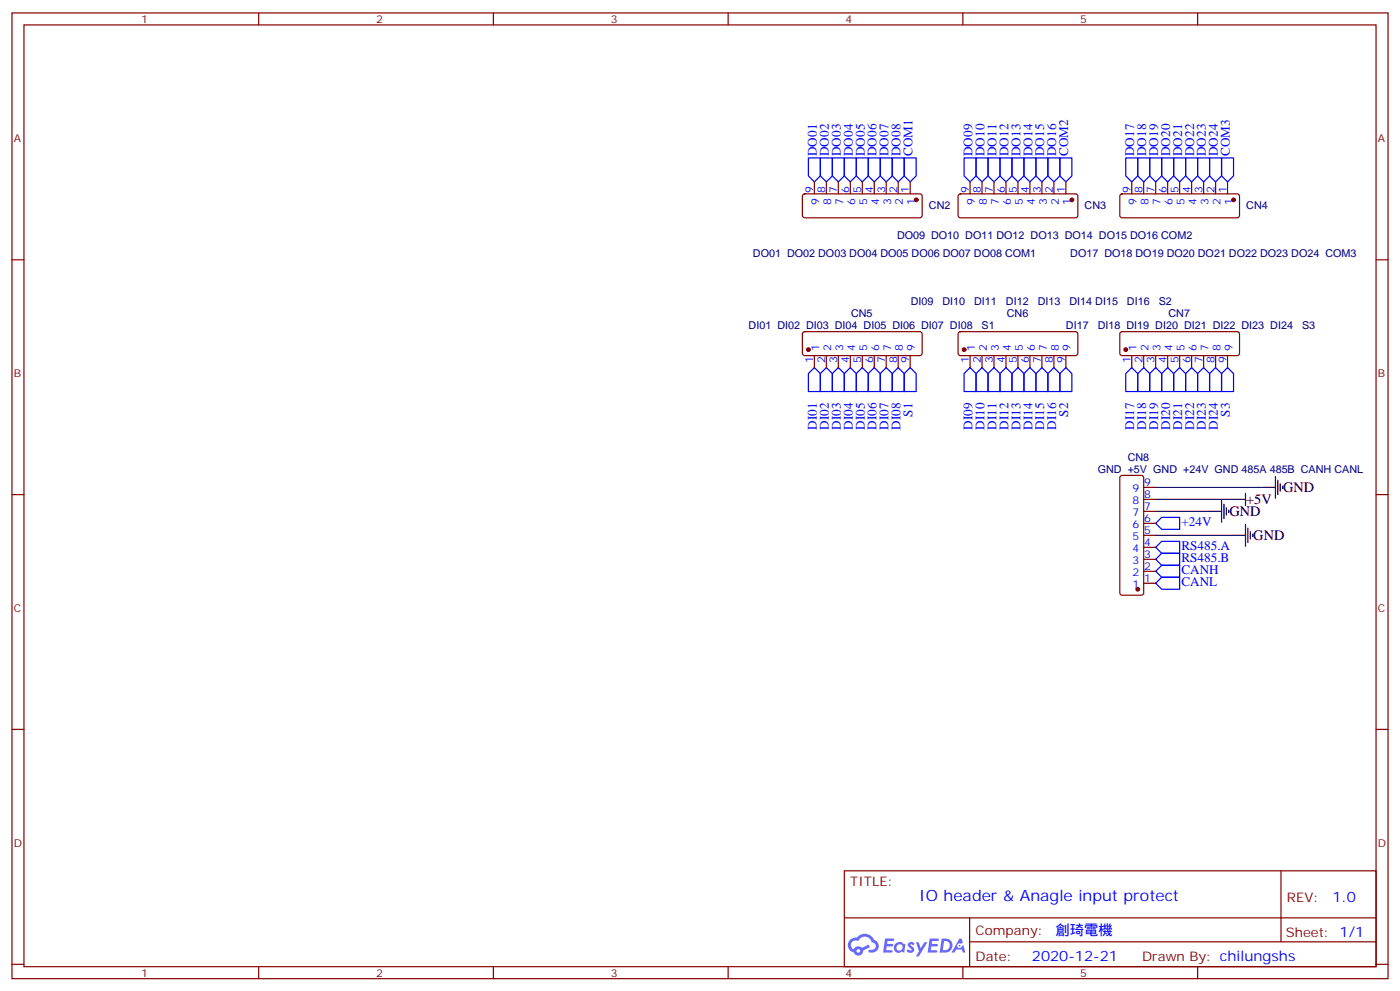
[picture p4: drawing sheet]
<svg xmlns="http://www.w3.org/2000/svg" width="412mm" height="292mm" viewBox="0 0 412 292" stroke-linecap="round" stroke-linejoin="round" font-family="sans-serif">
<g fill="none" stroke="#870000" stroke-width=".35">
<path d="M3.5 3.8h405.4v284.3h-405.4zM7.1 7.3h398.2v277.3h-398.2zM76.2 3.8v3.5M145.3 3.8v3.5M214.5 3.8v3.5M283.6 3.8v3.5M352.8 3.8v3.5M3.5 76.5h3.6M405.3 76.5h3.6M3.5 145.6h3.6M405.3 145.6h3.6M3.5 214.8h3.6"/>
<path d="M405.3 214.8h3.6M248.7 256.4h156.6v28.2h-156.6zM377.3 256.4v20.9M248.7 270.2h156.5M285.6 277.3h119.6M285.6 270.2v14.2M3.5 283.9h3.6M76.2 284.6v3.5M145.3 284.6v3.5M214.5 284.6v3.5M283.6 284.6v3.5M352.8 284.6v3.5"/>
<path d="M405.3 283.9h3.6"/>
</g>
<g fill="#5487ff">
<path d="M267.7 277.6a1.22 1.22 0 0 1 1.7 .2l-.4 .6a.47 .47 0 0 0-.3-.4 .47 .47 0 0 0-.5 .2l.1 .2a1.14 1.14 0 0 1 .8 1.8 1.14 1.14 0 0 1-1.9 0l-.2-.2 .5-.6 .7 .5a.29 .29 0 0 0 .3-.3 .29 .29 0 0 0-.2-.3 1.04 1.04 0 0 1-.6-1.7z"/>
<path d="M260.7 276.3h2.4l.3 .2-.2 .5-1.8 .1-.1 .8h1.5l.3 .4-.3 .4h-1.6l-.2 1.1h1.7l.2 .3-.2 .3-2.6 .1z"/>
<path d="M273.8 276.3h2.4l.3 .2-.1 .5-1.8 .1-.2 .8h1.6l.3 .4-.4 .4h-1.6l-.1 1.1h1.7l.2 .3-.2 .3-2.6 .1z"/>
<path d="M282.6 276.3h.7l.3 1.3-.6 .3a.69 .69 0 0 0-1 .3 .69 .69 0 0 0 .4 .9 .69 .69 0 0 0 .9-.6l.5-.2 .6 2.2h-.8l-.2-.9h-1.8l-.5 .9h-.8z"/>
<path d="M269.8 277.4h.8l.6 1.8 1.1-1.8h.9l-2.6 4.2h-.8l.9-1.5z"/>
<path d="M277.4 276.3l-.6 4.2h1.3a2.11 2.11 0 0 0 2.5-2.1 2.11 2.11 0 0 0-2.5-2.1zM278.1 277.1a1.39 1.39 0 0 1 1.7 1.4 1.39 1.39 0 0 1-1.8 1.3h-.3z"/>
<path d="M263.7 277.9a1.54 1.54 0 0 0-.1 2.2 1.54 1.54 0 0 0 2.2 .1l.6 .3 .3-2.3-.2-.3h-.4a1.49 1.49 0 0 0-2.4 0zM264 278.9a.94 .94 0 0 1 1.8 0 .94 .94 0 0 1-1.8 0z"/>
<path d="M250.4 276.7a2.18 2.18 0 0 0 1.1 3.7 1.44 1.44 0 0 0 1.6 .9 1.44 1.44 0 0 0 1.2-1.4l2-1.1-.5-.7-1.9 1a1.47 1.47 0 0 0-2.4 .4 1.39 1.39 0 0 1-.7-1.9 1.39 1.39 0 0 1 2-.5 2.12 2.12 0 0 1 2.2-1.3 2.12 2.12 0 0 1 1.9 1.7 1.14 1.14 0 0 1 1.1 1.4 1.14 1.14 0 0 1-1.7 .7 .43 .43 0 0 0-.5 .4 .43 .43 0 0 0 .4 .5 1.98 1.98 0 0 0 2.5-1.2 1.98 1.98 0 0 0-1.2-2.6 3.1 3.1 0 0 0-5.3-.6l-.9 .1zM252.3 280a.55 .55 0 0 1 1.1 0 .55 .55 0 0 1-1.1 0z"/>
<circle cx="282.6" cy="278.4" r=".26"/>
</g>
<g fill="none" stroke="#00f" stroke-width=".35">
<path d="M238.1 46.5h3.6v5.3l-1.8 1.8-1.8-1.8zM241.7 46.5h3.5v5.3l-1.8 1.8-1.7-1.8zM245.2 46.5h3.5v5.3l-1.8 1.8-1.7-1.8zM248.7 46.5h3.5v5.3l-1.7 1.8-1.8-1.8zM252.2 46.5h3.6v5.3l-1.8 1.8-1.8-1.8zM255.8 46.5h3.5v5.3l-1.8 1.8-1.7-1.8zM259.3 46.5h3.5v5.3l-1.7 1.8-1.8-1.8zM262.8 46.5h3.5v5.3l-1.7 1.8-1.8-1.8zM266.3 46.5h3.6v5.3l-1.8 1.8-1.8-1.8zM284 46.5h3.5v5.3l-1.7 1.8-1.8-1.8zM287.5 46.5h3.5v5.3l-1.7 1.8-1.8-1.8zM291 46.5h3.6v5.3l-1.8 1.8-1.8-1.8z"/>
<path d="M294.6 46.5h3.5v5.3l-1.8 1.8-1.7-1.8zM298.1 46.5h3.5v5.3l-1.7 1.8-1.8-1.8zM301.6 46.5h3.6v5.3l-1.8 1.8-1.8-1.8zM305.2 46.5h3.5v5.3l-1.8 1.8-1.7-1.8zM308.7 46.5h3.5v5.3l-1.8 1.8-1.7-1.8zM312.2 46.5h3.5v5.3l-1.7 1.8-1.8-1.8zM331.6 46.5h3.5v5.3l-1.7 1.8-1.8-1.8zM335.1 46.5h3.6v5.3l-1.8 1.8-1.8-1.8zM338.7 46.5h3.5v5.3l-1.8 1.8-1.7-1.8zM342.2 46.5h3.5v5.3l-1.7 1.8-1.8-1.8zM345.7 46.5h3.5v5.3l-1.7 1.8-1.8-1.8zM349.2 46.5h3.6v5.3l-1.8 1.8-1.8-1.8z"/>
<path d="M352.8 46.5h3.5v5.3l-1.8 1.8-1.7-1.8zM356.3 46.5h3.5v5.3l-1.7 1.8-1.8-1.8zM359.8 46.5h3.6v5.3l-1.8 1.8-1.8-1.8zM239.9 108.2l1.8 1.8v5.3h-3.6v-5.3zM241.7 110l1.7-1.8 1.8 1.8v5.3h-3.5zM246.9 108.2l1.8 1.8v5.3h-3.5v-5.3zM248.7 110l1.8-1.8 1.7 1.8v5.3h-3.5zM254 108.2l1.8 1.8v5.3h-3.6v-5.3zM255.8 110l1.7-1.8 1.8 1.8v5.3h-3.5zM259.3 110l1.8-1.8 1.7 1.8v5.3h-3.5zM262.8 110l1.8-1.8 1.7 1.8v5.3h-3.5zM266.3 110l1.8-1.8 1.8 1.8v5.3h-3.6z"/>
<path d="M284 110l1.8-1.8 1.7 1.8v5.3h-3.5zM287.5 110l1.8-1.8 1.7 1.8v5.3h-3.5zM291 110l1.8-1.8 1.8 1.8v5.3h-3.6zM294.6 110l1.7-1.8 1.8 1.8v5.3h-3.5zM298.1 110l1.8-1.8 1.7 1.8v5.3h-3.5zM303.4 108.2l1.8 1.8v5.3h-3.6v-5.3zM305.2 110l1.7-1.8 1.8 1.8v5.3h-3.5zM310.4 108.2l1.8 1.8v5.3h-3.5v-5.3zM312.2 110l1.8-1.8 1.7 1.8v5.3h-3.5zM333.4 108.2l1.7 1.8v5.3h-3.5v-5.3zM335.1 110l1.8-1.8 1.8 1.8v5.3h-3.6zM338.7 110l1.7-1.8 1.8 1.8v5.3h-3.5z"/>
<path d="M342.2 110l1.8-1.8 1.7 1.8v5.3h-3.5zM345.7 110l1.8-1.8 1.7 1.8v5.3h-3.5zM349.2 110l1.8-1.8 1.8 1.8v5.3h-3.6zM352.8 110l1.7-1.8 1.8 1.8v5.3h-3.5zM358.1 108.2l1.7 1.8v5.3h-3.5v-5.3zM359.8 110l1.8-1.8 1.8 1.8v5.3h-3.6zM340.4 154.1l1.8-1.8h5.3v3.6h-5.3zM340.4 161.1l1.8-1.7h5.3v3.5h-5.3zM340.4 168.2l1.8-1.8h5.3v3.6h-5.3zM340.4 171.7l1.8-1.7h5.3v3.5h-5.3zM342.2 162.9h5.3v3.5h-5.3l-1.8-1.7z"/>
</g>
<g fill="none" stroke="#000" stroke-width=".35">
<path d="M356.3 150.6h3.5M359.8 147.4v6.3M360.5 148.4v4.3M361.2 149.5v2.1M361.9 150.2v.7M363.4 157.6h3.5M363.4 147h3.5M366.9 145.3v3.5M366.9 154.4v6.4M367.6 155.5v4.2M368.3 156.6v2.1M369 157.3v.7"/>
<path d="M372.2 143.5h3.5M375.7 140.3v6.4M376.4 141.4v4.2M377.1 142.5v2.1M377.8 143.2v.7"/>
</g>
<path d="M340.4 143.5h31.8M340.4 147h23M340.4 157.6h23M340.4 150.6h15.9" fill="none" stroke="#008700" stroke-width=".35"/>
<g fill="none" stroke="#870000" stroke-width=".35">
<path d="M236.6 57.3l.5-.2h33.8l.5 .2 .2 .5v5.6l-.2 .5-.5 .2h-33.8l-.5-.2-.2-.5v-5.6zM239.9 53.6v3.5M243.4 53.6v3.5M246.9 53.6v3.5M250.5 53.6v3.5M254 53.6v3.5M257.5 53.6v3.5M261.1 53.6v3.5M264.6 53.6v3.5M268.1 53.6v3.5M282.5 57.3l.4-.2h33.9l.5 .2 .2 .5v5.6l-.2 .5-.5 .2h-33.9l-.5-.2-.2-.5v-5.6zM285.8 53.6v3.5"/>
<path d="M289.3 53.6v3.5M292.8 53.6v3.5M296.3 53.6v3.5M299.9 53.6v3.5M303.4 53.6v3.5M306.9 53.6v3.5M310.4 53.6v3.5M314 53.6v3.5M330.1 57.3l.5-.2h33.8l.5 .2 .2 .5v5.6l-.2 .5-.5 .2h-33.8l-.5-.2-.3-.5v-5.6zM333.4 53.6v3.5M336.9 53.6v3.5M340.4 53.6v3.5"/>
<path d="M344 53.6v3.5M347.5 53.6v3.5M351 53.6v3.5M354.5 53.6v3.5M358.1 53.6v3.5M361.6 53.6v3.5M236.6 97.9l.5-.3h33.8l.5 .3 .2 .5v5.6l-.2 .5-.5 .2h-33.8l-.5-.2-.2-.5v-5.6zM282.5 97.9l.4-.3h33.9l.5 .3 .2 .5v5.6l-.2 .5-.5 .2h-33.9l-.5-.2-.2-.5v-5.6zM330.1 97.9l.5-.3h33.8l.5 .3 .2 .5v5.6l-.2 .5-.5 .2h-33.8l-.5-.2-.3-.5v-5.6zM239.9 104.7v3.5M243.4 104.7v3.5M246.9 104.7v3.5"/>
<path d="M250.5 104.7v3.5M254 104.7v3.5M257.5 104.7v3.5M261.1 104.7v3.5M264.6 104.7v3.5M268.1 104.7v3.5M285.8 104.7v3.5M289.3 104.7v3.5M292.8 104.7v3.5M296.3 104.7v3.5M299.9 104.7v3.5M303.4 104.7v3.5"/>
<path d="M306.9 104.7v3.5M310.4 104.7v3.5M314 104.7v3.5M333.4 104.7v3.5M336.9 104.7v3.5M340.4 104.7v3.5M344 104.7v3.5M347.5 104.7v3.5M351 104.7v3.5M354.5 104.7v3.5M358.1 104.7v3.5M361.6 104.7v3.5"/>
<path d="M330.1 140.2l.5-.2h5.6l.5 .2 .2 .5v33.9l-.2 .5-.5 .2h-5.6l-.5-.3-.3-.4v-33.9zM336.9 157.6h3.5M336.9 154.1h3.5M336.9 150.6h3.5M336.9 147h3.5M336.9 143.5h3.5M336.9 171.7h3.5M336.9 168.2h3.5M336.9 164.7h3.5M336.9 161.1h3.5"/>
</g>
<g fill="#870000" stroke="#870000" stroke-width=".35">
<circle cx="269.9" cy="58.8" r=".53"/>
<circle cx="315.7" cy="58.8" r=".53"/>
<circle cx="363.4" cy="58.8" r=".53"/>
<circle cx="238.1" cy="102.9" r=".53"/>
<circle cx="284" cy="102.9" r=".53"/>
<circle cx="331.6" cy="102.9" r=".53"/>
<circle cx="335.1" cy="173.5" r=".53"/>
</g>
<text font-size="4.6" fill="#00f" x="270.8" y="265.4">IO header &amp; Anagle input protect</text>
<g font-size="4.2">
<text x="367.1" y="148.4">+5V</text>
<text x="378" y="144.9">GND</text>
<text x="362.1" y="152">GND</text>
<text x="369.2" y="159">GND</text>
</g>
<g font-size="4.2" fill="#00f">
<text x="392.5" y="265.7">1.0</text>
<text x="310.9" y="275.2">創琦電機</text>
<text x="304" y="283">2020-12-21</text>
</g>
<g font-size="3.9" fill="#00f">
<text x="240.6" y="46" transform="rotate(-90 240.6 46)">DO01</text>
<text x="244.1" y="46" transform="rotate(-90 244.1 46)">DO02</text>
<text x="247.6" y="46" transform="rotate(-90 247.6 46)">DO03</text>
<text x="251.2" y="46" transform="rotate(-90 251.2 46)">DO04</text>
<text x="254.7" y="46" transform="rotate(-90 254.7 46)">DO05</text>
<text x="258.2" y="46" transform="rotate(-90 258.2 46)">DO06</text>
<text x="261.8" y="46" transform="rotate(-90 261.8 46)">DO07</text>
<text x="265.3" y="46" transform="rotate(-90 265.3 46)">DO08</text>
<text x="268.8" y="46" transform="rotate(-90 268.8 46)">COM1</text>
<text x="286.5" y="46" transform="rotate(-90 286.5 46)">DO09</text>
<text x="290" y="46" transform="rotate(-90 290 46)">DO10</text>
<text x="293.5" y="46" transform="rotate(-90 293.5 46)">DO11</text>
<text x="297" y="46" transform="rotate(-90 297 46)">DO12</text>
<text x="300.6" y="46" transform="rotate(-90 300.6 46)">DO13</text>
<text x="304.1" y="46" transform="rotate(-90 304.1 46)">DO14</text>
<text x="307.6" y="46" transform="rotate(-90 307.6 46)">DO15</text>
<text x="311.1" y="46" transform="rotate(-90 311.1 46)">DO16</text>
<text x="314.7" y="46" transform="rotate(-90 314.7 46)">COM2</text>
<text x="334.1" y="46" transform="rotate(-90 334.1 46)">DO17</text>
<text x="337.6" y="46" transform="rotate(-90 337.6 46)">DO18</text>
<text x="341.1" y="46" transform="rotate(-90 341.1 46)">DO19</text>
<text x="344.7" y="46" transform="rotate(-90 344.7 46)">DO20</text>
<text x="348.2" y="46" transform="rotate(-90 348.2 46)">DO21</text>
<text x="351.7" y="46" transform="rotate(-90 351.7 46)">DO22</text>
<text x="355.2" y="46" transform="rotate(-90 355.2 46)">DO23</text>
<text x="358.8" y="46" transform="rotate(-90 358.8 46)">DO24</text>
<text x="362.3" y="46" transform="rotate(-90 362.3 46)">COM3</text>
<text x="268.8" y="122.7" transform="rotate(-90 268.8 122.7)">S1</text>
<text x="314.7" y="122.7" transform="rotate(-90 314.7 122.7)">S2</text>
<text x="362.3" y="122.7" transform="rotate(-90 362.3 122.7)">S3</text>
<text x="240.6" y="126.6" transform="rotate(-90 240.6 126.6)">DI01</text>
<text x="244.1" y="126.6" transform="rotate(-90 244.1 126.6)">DI02</text>
<text x="247.6" y="126.6" transform="rotate(-90 247.6 126.6)">DI03</text>
<text x="251.2" y="126.6" transform="rotate(-90 251.2 126.6)">DI04</text>
<text x="254.7" y="126.6" transform="rotate(-90 254.7 126.6)">DI05</text>
<text x="258.2" y="126.6" transform="rotate(-90 258.2 126.6)">DI06</text>
<text x="261.8" y="126.6" transform="rotate(-90 261.8 126.6)">DI07</text>
<text x="265.3" y="126.6" transform="rotate(-90 265.3 126.6)">DI08</text>
<text x="286.5" y="126.6" transform="rotate(-90 286.5 126.6)">DI09</text>
<text x="290" y="126.6" transform="rotate(-90 290 126.6)">DI10</text>
<text x="293.5" y="126.6" transform="rotate(-90 293.5 126.6)">DI11</text>
<text x="297" y="126.6" transform="rotate(-90 297 126.6)">DI12</text>
<text x="300.6" y="126.6" transform="rotate(-90 300.6 126.6)">DI13</text>
<text x="304.1" y="126.6" transform="rotate(-90 304.1 126.6)">DI14</text>
<text x="307.6" y="126.6" transform="rotate(-90 307.6 126.6)">DI15</text>
<text x="311.1" y="126.6" transform="rotate(-90 311.1 126.6)">DI16</text>
<text x="334.1" y="126.6" transform="rotate(-90 334.1 126.6)">DI17</text>
<text x="337.6" y="126.6" transform="rotate(-90 337.6 126.6)">DI18</text>
<text x="341.1" y="126.6" transform="rotate(-90 341.1 126.6)">DI19</text>
<text x="344.7" y="126.6" transform="rotate(-90 344.7 126.6)">DI20</text>
<text x="348.2" y="126.6" transform="rotate(-90 348.2 126.6)">DI21</text>
<text x="351.7" y="126.6" transform="rotate(-90 351.7 126.6)">DI22</text>
<text x="355.2" y="126.6" transform="rotate(-90 355.2 126.6)">DI23</text>
<text x="358.8" y="126.6" transform="rotate(-90 358.8 126.6)">DI24</text>
<text x="348" y="154.8">+24V</text>
<text x="348" y="161.9">RS485.A</text>
<text x="348" y="165.4">RS485.B</text>
<text x="348" y="168.9">CANH</text>
<text x="348" y="172.4">CANL</text>
</g>
<g font-size="3.9" fill="#800">
<text x="250.5" y="261">TITLE:</text>
<text x="379.1" y="265.7">REV:</text>
<text x="287.4" y="275.2">Company:</text>
<text x="378.7" y="275.8">Sheet: 1/1</text>
<text x="287.4" y="282.9">Date:</text>
<text x="336.4" y="282.9">Drawn By: chilungshs</text>
</g>
<g font-size="3.2" fill="#800">
<text x="41.6" y="6.8">1</text>
<text x="110.8" y="6.8">2</text>
<text x="179.9" y="6.8">3</text>
<text x="249.1" y="6.8">4</text>
<text x="318.2" y="6.8">5</text>
<text x="4.1" y="41.9">A</text>
<text x="405.9" y="41.9">A</text>
<text x="4.1" y="111.1">B</text>
<text x="405.9" y="111.1">B</text>
<text x="4.1" y="180.2">C</text>
<text x="405.9" y="180.2">C</text>
<text x="4.1" y="249.3">D</text>
<text x="405.9" y="249.3">D</text>
<text x="41.6" y="287.6">1</text>
<text x="110.8" y="287.6">2</text>
<text x="179.9" y="287.6">3</text>
<text x="249.1" y="287.6">4</text>
<text x="318.2" y="287.6">5</text>
</g>
<g font-size="3.2" fill="#00f">
<text x="239.5" y="56.9" transform="rotate(-90 239.5 56.9)">9</text>
<text x="243.1" y="56.9" transform="rotate(-90 243.1 56.9)">8</text>
<text x="246.6" y="56.9" transform="rotate(-90 246.6 56.9)">7</text>
<text x="250.1" y="56.9" transform="rotate(-90 250.1 56.9)">6</text>
<text x="253.6" y="56.9" transform="rotate(-90 253.6 56.9)">5</text>
<text x="257.2" y="56.9" transform="rotate(-90 257.2 56.9)">4</text>
<text x="260.7" y="56.9" transform="rotate(-90 260.7 56.9)">3</text>
<text x="264.2" y="56.9" transform="rotate(-90 264.2 56.9)">2</text>
<text x="267.8" y="56.9" transform="rotate(-90 267.8 56.9)">1</text>
<text x="285.4" y="56.9" transform="rotate(-90 285.4 56.9)">9</text>
<text x="288.9" y="56.9" transform="rotate(-90 288.9 56.9)">8</text>
<text x="292.5" y="56.9" transform="rotate(-90 292.5 56.9)">7</text>
<text x="296" y="56.9" transform="rotate(-90 296 56.9)">6</text>
<text x="299.5" y="56.9" transform="rotate(-90 299.5 56.9)">5</text>
<text x="303" y="56.9" transform="rotate(-90 303 56.9)">4</text>
<text x="306.6" y="56.9" transform="rotate(-90 306.6 56.9)">3</text>
<text x="310.1" y="56.9" transform="rotate(-90 310.1 56.9)">2</text>
<text x="313.6" y="56.9" transform="rotate(-90 313.6 56.9)">1</text>
<text x="333" y="56.9" transform="rotate(-90 333 56.9)">9</text>
<text x="336.5" y="56.9" transform="rotate(-90 336.5 56.9)">8</text>
<text x="340.1" y="56.9" transform="rotate(-90 340.1 56.9)">7</text>
<text x="343.6" y="56.9" transform="rotate(-90 343.6 56.9)">6</text>
<text x="347.1" y="56.9" transform="rotate(-90 347.1 56.9)">5</text>
<text x="350.7" y="56.9" transform="rotate(-90 350.7 56.9)">4</text>
<text x="354.2" y="56.9" transform="rotate(-90 354.2 56.9)">3</text>
<text x="357.7" y="56.9" transform="rotate(-90 357.7 56.9)">2</text>
<text x="361.2" y="56.9" transform="rotate(-90 361.2 56.9)">1</text>
<text x="241.3" y="60.4" transform="rotate(-90 241.3 60.4)">9</text>
<text x="244.8" y="60.4" transform="rotate(-90 244.8 60.4)">8</text>
<text x="248.4" y="60.4" transform="rotate(-90 248.4 60.4)">7</text>
<text x="251.9" y="60.4" transform="rotate(-90 251.9 60.4)">6</text>
<text x="255.4" y="60.4" transform="rotate(-90 255.4 60.4)">5</text>
<text x="258.9" y="60.4" transform="rotate(-90 258.9 60.4)">4</text>
<text x="262.5" y="60.4" transform="rotate(-90 262.5 60.4)">3</text>
<text x="266" y="60.4" transform="rotate(-90 266 60.4)">2</text>
<text x="269.5" y="60.4" transform="rotate(-90 269.5 60.4)">1</text>
<text x="287.2" y="60.4" transform="rotate(-90 287.2 60.4)">9</text>
<text x="290.7" y="60.4" transform="rotate(-90 290.7 60.4)">8</text>
<text x="294.2" y="60.4" transform="rotate(-90 294.2 60.4)">7</text>
<text x="297.7" y="60.4" transform="rotate(-90 297.7 60.4)">6</text>
<text x="301.3" y="60.4" transform="rotate(-90 301.3 60.4)">5</text>
<text x="304.8" y="60.4" transform="rotate(-90 304.8 60.4)">4</text>
<text x="308.3" y="60.4" transform="rotate(-90 308.3 60.4)">3</text>
<text x="311.9" y="60.4" transform="rotate(-90 311.9 60.4)">2</text>
<text x="315.4" y="60.4" transform="rotate(-90 315.4 60.4)">1</text>
<text x="334.8" y="60.4" transform="rotate(-90 334.8 60.4)">9</text>
<text x="338.3" y="60.4" transform="rotate(-90 338.3 60.4)">8</text>
<text x="341.8" y="60.4" transform="rotate(-90 341.8 60.4)">7</text>
<text x="345.4" y="60.4" transform="rotate(-90 345.4 60.4)">6</text>
<text x="348.9" y="60.4" transform="rotate(-90 348.9 60.4)">5</text>
<text x="352.4" y="60.4" transform="rotate(-90 352.4 60.4)">4</text>
<text x="356" y="60.4" transform="rotate(-90 356 60.4)">3</text>
<text x="359.5" y="60.4" transform="rotate(-90 359.5 60.4)">2</text>
<text x="363" y="60.4" transform="rotate(-90 363 60.4)">1</text>
<text x="239.5" y="106.9" transform="rotate(-90 239.5 106.9)">1</text>
<text x="241.3" y="103.4" transform="rotate(-90 241.3 103.4)">1</text>
<text x="243.1" y="106.9" transform="rotate(-90 243.1 106.9)">2</text>
<text x="244.8" y="103.4" transform="rotate(-90 244.8 103.4)">2</text>
<text x="246.6" y="106.9" transform="rotate(-90 246.6 106.9)">3</text>
<text x="248.4" y="103.4" transform="rotate(-90 248.4 103.4)">3</text>
<text x="250.1" y="106.9" transform="rotate(-90 250.1 106.9)">4</text>
<text x="251.9" y="103.4" transform="rotate(-90 251.9 103.4)">4</text>
<text x="253.6" y="106.9" transform="rotate(-90 253.6 106.9)">5</text>
<text x="255.4" y="103.4" transform="rotate(-90 255.4 103.4)">5</text>
<text x="257.2" y="106.9" transform="rotate(-90 257.2 106.9)">6</text>
<text x="258.9" y="103.4" transform="rotate(-90 258.9 103.4)">6</text>
<text x="260.7" y="106.9" transform="rotate(-90 260.7 106.9)">7</text>
<text x="262.5" y="103.4" transform="rotate(-90 262.5 103.4)">7</text>
<text x="264.2" y="106.9" transform="rotate(-90 264.2 106.9)">8</text>
<text x="266" y="103.4" transform="rotate(-90 266 103.4)">8</text>
<text x="267.8" y="106.9" transform="rotate(-90 267.8 106.9)">9</text>
<text x="269.5" y="103.4" transform="rotate(-90 269.5 103.4)">9</text>
<text x="285.4" y="106.9" transform="rotate(-90 285.4 106.9)">1</text>
<text x="287.2" y="103.4" transform="rotate(-90 287.2 103.4)">1</text>
<text x="288.9" y="106.9" transform="rotate(-90 288.9 106.9)">2</text>
<text x="290.7" y="103.4" transform="rotate(-90 290.7 103.4)">2</text>
<text x="292.5" y="106.9" transform="rotate(-90 292.5 106.9)">3</text>
<text x="294.2" y="103.4" transform="rotate(-90 294.2 103.4)">3</text>
<text x="296" y="106.9" transform="rotate(-90 296 106.9)">4</text>
<text x="297.7" y="103.4" transform="rotate(-90 297.7 103.4)">4</text>
<text x="299.5" y="106.9" transform="rotate(-90 299.5 106.9)">5</text>
<text x="301.3" y="103.4" transform="rotate(-90 301.3 103.4)">5</text>
<text x="303" y="106.9" transform="rotate(-90 303 106.9)">6</text>
<text x="304.8" y="103.4" transform="rotate(-90 304.8 103.4)">6</text>
<text x="306.6" y="106.9" transform="rotate(-90 306.6 106.9)">7</text>
<text x="308.3" y="103.4" transform="rotate(-90 308.3 103.4)">7</text>
<text x="310.1" y="106.9" transform="rotate(-90 310.1 106.9)">8</text>
<text x="311.9" y="103.4" transform="rotate(-90 311.9 103.4)">8</text>
<text x="313.6" y="106.9" transform="rotate(-90 313.6 106.9)">9</text>
<text x="315.4" y="103.4" transform="rotate(-90 315.4 103.4)">9</text>
<text x="333" y="106.9" transform="rotate(-90 333 106.9)">1</text>
<text x="334.8" y="103.4" transform="rotate(-90 334.8 103.4)">1</text>
<text x="336.5" y="106.9" transform="rotate(-90 336.5 106.9)">2</text>
<text x="338.3" y="103.4" transform="rotate(-90 338.3 103.4)">2</text>
<text x="340.1" y="106.9" transform="rotate(-90 340.1 106.9)">3</text>
<text x="341.8" y="103.4" transform="rotate(-90 341.8 103.4)">3</text>
<text x="343.6" y="106.9" transform="rotate(-90 343.6 106.9)">4</text>
<text x="345.4" y="103.4" transform="rotate(-90 345.4 103.4)">4</text>
<text x="347.1" y="106.9" transform="rotate(-90 347.1 106.9)">5</text>
<text x="348.9" y="103.4" transform="rotate(-90 348.9 103.4)">5</text>
<text x="350.7" y="106.9" transform="rotate(-90 350.7 106.9)">6</text>
<text x="352.4" y="103.4" transform="rotate(-90 352.4 103.4)">6</text>
<text x="354.2" y="106.9" transform="rotate(-90 354.2 106.9)">7</text>
<text x="356" y="103.4" transform="rotate(-90 356 103.4)">7</text>
<text x="357.7" y="106.9" transform="rotate(-90 357.7 106.9)">8</text>
<text x="359.5" y="103.4" transform="rotate(-90 359.5 103.4)">8</text>
<text x="361.2" y="106.9" transform="rotate(-90 361.2 106.9)">9</text>
<text x="363" y="103.4" transform="rotate(-90 363 103.4)">9</text>
<text x="337.1" y="143.2">9</text>
<text x="333.6" y="148.4">8</text>
<text x="333.6" y="144.9">9</text>
<text x="337.1" y="146.7">8</text>
<text x="333.6" y="155.5">6</text>
<text x="333.6" y="152">7</text>
<text x="337.1" y="153.7">6</text>
<text x="337.1" y="150.2">7</text>
<text x="333.6" y="159">5</text>
<text x="337.1" y="160.8">4</text>
<text x="337.1" y="157.3">5</text>
<text x="333.6" y="166.1">3</text>
<text x="333.6" y="162.6">4</text>
<text x="337.1" y="167.9">2</text>
<text x="337.1" y="164.3">3</text>
<text x="333.6" y="173.1">1</text>
<text x="333.6" y="169.6">2</text>
<text x="337.1" y="171.4">1</text>
</g>
<g font-size="3.2" fill="#000080">
<text x="273.6" y="61.7">CN2</text>
<text x="319.5" y="61.7">CN3</text>
<text x="367.1" y="61.7">CN4</text>
<text x="264.2" y="70.5">DO09 DO10 DO11 DO12 DO13 DO14 DO15 DO16 COM2</text>
<text x="221.8" y="75.8">DO01 DO02 DO03 DO04 DO05 DO06 DO07 DO08 COM1</text>
<text x="315.3" y="75.8">DO17 DO18 DO19 DO20 DO21 DO22 DO23 DO24 COM3</text>
<text x="268.3" y="89.9">DI09</text>
<text x="277.6" y="89.9">DI10</text>
<text x="287" y="89.9">DI11</text>
<text x="296.3" y="89.9">DI12</text>
<text x="305.7" y="89.9">DI13</text>
<text x="315" y="89.9">DI14 DI15</text>
<text x="332" y="89.9">DI16</text>
<text x="341.3" y="89.9">S2</text>
<text x="250.7" y="93.4">CN5</text>
<text x="296.6" y="93.4">CN6</text>
<text x="344.2" y="93.4">CN7</text>
<text x="220.5" y="96.9">DI01 DI02 DI03 DI04 DI05 DI06 DI07 DI08</text>
<text x="289.2" y="96.9">S1</text>
<text x="314" y="96.9">DI17</text>
<text x="323.4" y="96.9">DI18 DI19 DI20 DI21 DI22 DI23 DI24</text>
<text x="383.5" y="96.9">S3</text>
<text x="332.2" y="135.7">CN8</text>
<text x="323.4" y="139.4">GND +5V GND +24V GND 485A 485B CANH CANL</text>
</g>
</svg>
